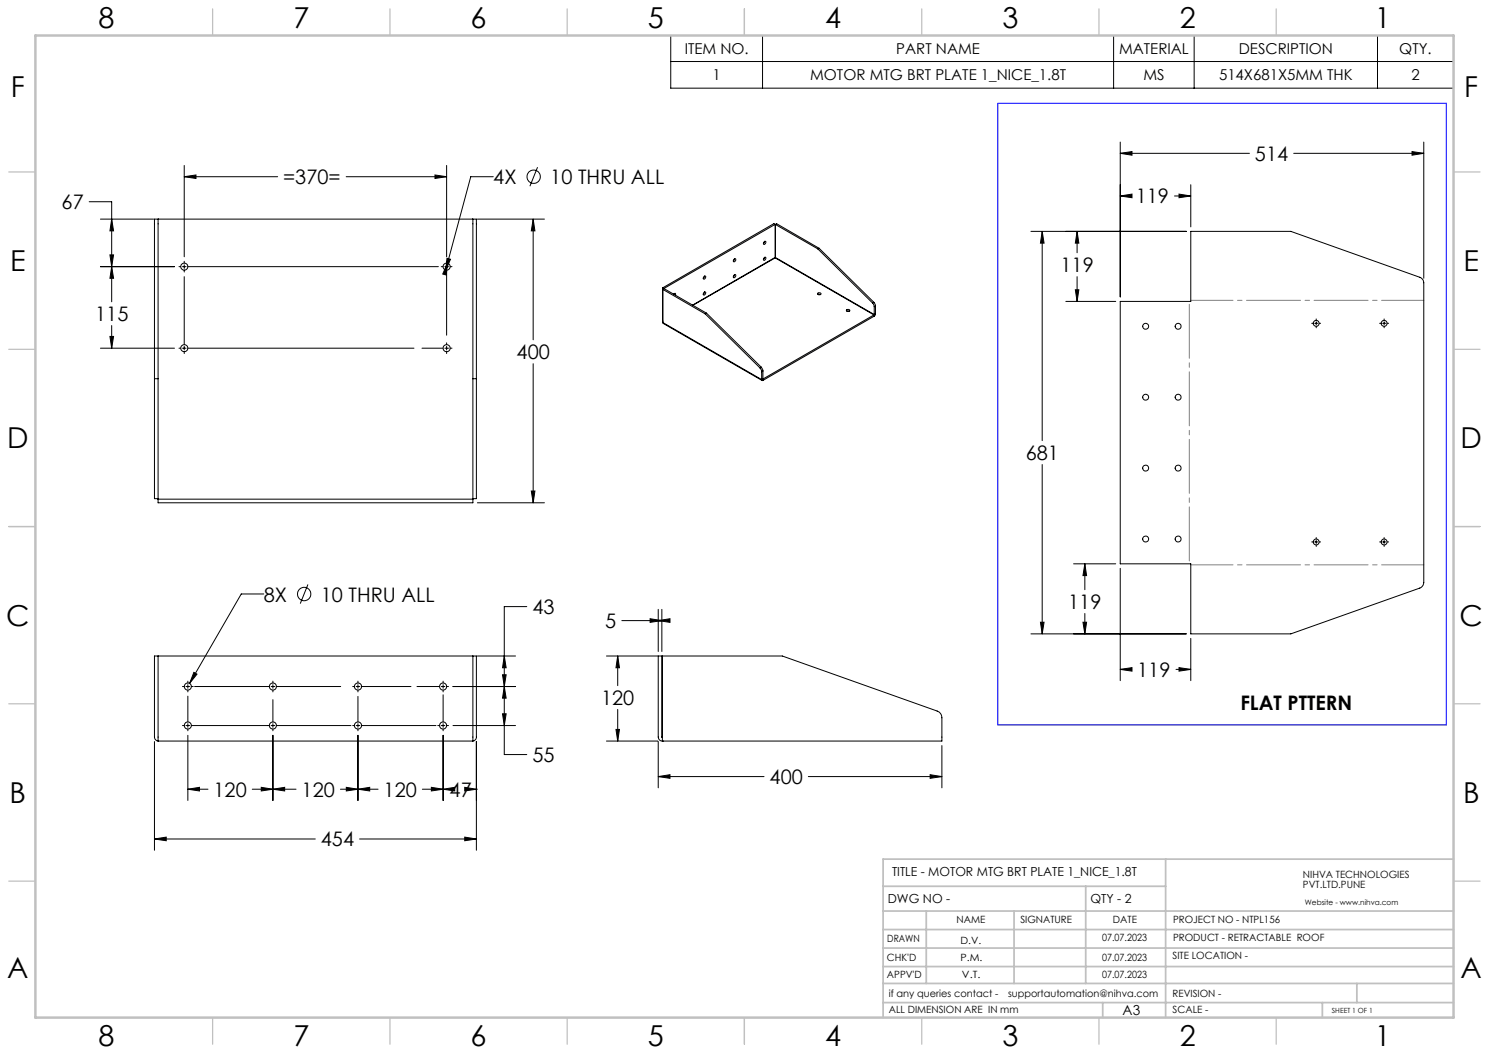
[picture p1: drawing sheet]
<svg xmlns="http://www.w3.org/2000/svg" width="420mm" height="297mm" viewBox="0 0 420 297" stroke-linecap="round" stroke-linejoin="round" font-family="sans-serif">
<g fill="none" stroke="#000" stroke-width=".28">
<path d="M189.2 10h220.8v14.9h-220.8zM189.2 17.4h220.8M215.1 10v14.9M314.1 10v14.9M336.8 10v14.9M388.5 10v14.9M25.2 56.9h6.3v28.2M52 49.8l3.3-.4v.9zM52 46.7v25.7M52 49.8h26.3M97.6 49.8h28.4M122.7 49.4l3.3 .4-3.3 .5z"/>
<path d="M126 46.7v25.7M139.1 49.8h-6.3l-6.6 24.4M151.6 47.2l-2.1 5.3M316 43.2l3.3-.4v1zM316 55.3l3.3-.6v1.1zM316 40.1v43.6M316 43.2h36.4M316 55.3h2.8M331.3 55.3h4.6M332.6 54.7l3.3 .6-3.3 .5zM335.9 52.1v11.9M364.9 43.2h36.7"/>
<path d="M398.3 42.8l3.3 .4-3.3 .6zM401.6 40.1v38.4M28.3 75.2h20.9M28.3 61.8h15M31 71.9h1l-.5 3.3zM31.5 61.8l.5 3.3h-1zM31.5 75.2l.5 3.3h-1zM44.6 61.8h-1v78.8h1M44.6 61.8v78.8M44.6 61.8h88.8M50.5 75.2h.5M51.5 75.2h1"/>
<path d="M52 73.7v.5M52 74.7v1M52 76.2v.5M52 78v19.2M53 75.2h70.6M124.5 75.2h.5M125.5 75.2h1M126 73.7v.5M126 74.7v1M126 76.2v18.3M126.1 72.8l1 .3-1.4 3.1zM126.2 74.2l-.3 3.4-1-.3z"/>
<path d="M126.2 74.2l-.5 2M127 75.2h.5M133.4 61.8h1v78.8h-1M133.4 61.8v78.8M134.7 61.8h18.9M150.4 61.8l.5 3.3h-1zM150.4 61.8v34M198.6 78a.32 .32 0 0 1 .5 0 .32 .32 0 0 1-.2 .5 .31 .31 0 0 1-.5 .2 .31 .31 0 0 1 .1-.5zM198.7 77.9l-.3 .6M207 77.6a.33 .33 0 0 1 .6-.1 .33 .33 0 0 1-.2 .6 .35 .35 0 0 1-.6 .1 .35 .35 0 0 1 .2-.6zM207 73.2a.33 .33 0 0 1 .6-.2 .33 .33 0 0 1-.2 .6 .32 .32 0 0 1-.5 .2 .32 .32 0 0 1 0-.5zM207.2 73l-.4 .6"/>
<path d="M207.2 77.5l-.4 .6M215.5 72.7h.1a.26 .26 0 0 1 .4-.1 .26 .26 0 0 1 0 .4v.1a.34 .34 0 0 1-.3 .3 .34 .34 0 0 1-.4-.2zM215.6 68.2a.29 .29 0 0 1 .4-.1 .29 .29 0 0 1 0 .5 .33 .33 0 0 1-.3 .3 .33 .33 0 0 1-.4-.2zM215.7 68.1l-.4 .6M215.7 72.6l-.4 .6M218.7 72.6v.1M218.7 72.7l-23.3 13.4M218.7 72.7l27.8 16.1M218.7 63.3l-31.4 18.1M218.7 63.3l-.4-.2-31.4 18.1M218.7 72.6l-23.4 13.5M218.7 63.3v9.3"/>
<path d="M218.7 72.6l27.9 16.1M218.7 63.3l12 6.9M218.7 63.3l.4-.2 11.9 6.9M230.7 70.2l15.4 15.3M231 70l-.3 .2M231 70l15.5 15.3M290.8 65.3h43.8M294 65.3l.5 3.3h-1zM294 65.3v59M303.8 65.3l.5 3.3h-1zM303.8 65.3v6M303.8 78v7"/>
<path d="M28.3 98.2h20.9M31 94.9h1l-.5 3.3zM31.5 91.8v6.4M50.5 98.2h.5M51.5 98.2h1M52 97.7v1M52 99.2v.5M53 98.2h63.8M119 98.2h6M125.5 98.2h1M126 96.7v.5M126 97.7v1"/>
<path d="M126 99.2v.5M127 98.2h.5M186.9 90.5l.1 .3M186.9 81.2l.4 .2M186.9 90.5l.1 .1M186.9 81.2v9.3M187 91v.2l27.9 16.1M187 91l27.8 16.1M187 81.6v9.4M187 81.6l11.9 6.9M187 81.6l.3-.2 12 6.9M187.3 81.4v.1"/>
<path d="M190.2 82.8l-.2 .2M190.2 82.8h.3v.5M190.2 82.8l-.1 .3M198.6 82.4a.29 .29 0 0 1 .4 0 .29 .29 0 0 1 0 .5 .33 .33 0 0 1-.3 .3 .33 .33 0 0 1-.3-.2zM198.7 82.4l-.3 .6M198.9 88.5l15.5 15.3M199.3 88.3l-.4 .2M199.3 88.3l15.4 15.3M230.7 82.7l.3-.1a.34 .34 0 0 1 .4 0 .34 .34 0 0 1 .1 .4l-.4 .1a.32 .32 0 0 1-.4 0 .32 .32 0 0 1 0-.4zM230.8 83.1h.7M238.9 87.3h.4a.34 .34 0 0 1 .4 .4 .34 .34 0 0 1-.6 .1 .29 .29 0 0 1-.3-.1 .29 .29 0 0 1 .1-.4zM238.9 87.8h.7"/>
<path d="M246.1 85.5l.5 1M246.5 85.3l.4 1M246.5 85.3l-.4 .2M246.5 89.2l-31.3 18.1M246.5 88.8l-31.3 18.1M246.5 88.8v.4M246.6 88.7l-.1 .1M246.6 86.5v2.2M246.9 88.5l-.4 .7M246.9 86.3l-.3 .2M246.9 88.5l-.3 .2M246.9 86.3v2.2"/>
<path d="M300.6 85h14.1M303.3 81.7h1l-.5 3.3zM316 85h19.9v-19.7h28.2l36.4 12.9a1.67 1.67 0 0 1 1.1 1.6v84.5a1.76 1.76 0 0 1-1.1 1.6l-36.4 12.9h-28.2v-19.8h-19.9zM370 91.2h.4M370.8 91.2h.9M371.3 90v.3M371.3 90.8v.8M371.3 92v.5M372.1 91.2h.4M389.1 91.2h.5M390 91.2h.8M390.4 90v.3"/>
<path d="M390.4 90.8v.8M390.4 92v.5M391.3 91.2h.4M43.6 106.8h1M133.4 106.8h1M150.4 102.6v39.2M214.4 103.8l.4 1M214.7 103.6l.5 1M214.7 103.6l-.3 .2M214.8 107.1l.1 .2h.3M214.8 104.8v2.3M215.2 106.9h.1"/>
<path d="M215.2 104.6l-.4 .2M215.2 106.9l-.4 .2M215.2 104.6v2.7M149.9 138.5h1l-.5 3.3zM294 131v47.8M44.6 140.6h.1M44.6 140.6v.2M44.6 140.8v1h88.8v-1M44.6 140.8h88.8M133.2 140.6h.2M133.4 140.6v.2M134.7 141.8h18.9"/>
<path d="M302.8 159h11.9M306 159l.5 3.3h-1zM306 159v7.3M370 152.9h.4M370.8 152.9h.9M371.3 151.6v.4M371.3 152.4v.9M371.3 153.7v.4M372.1 152.9h.4M389.1 152.9h.5M390 152.9h.8M390.4 151.6v.4"/>
<path d="M390.4 152.4v.9M390.4 153.7v.4M391.3 152.9h.4M74.4 167.5h-6.3l-14.6 25.3M86.9 164.8l-2.2 5.4M148.6 171.1h-6.4v41.7h6.4M175.4 175h11.3M183.4 174.5l3.3 .5-3.3 .5zM185.7 175l3.3-.5v1zM185.7 171.9v11.9M186.7 171.9v11.9M290.8 178.8h43.8"/>
<path d="M293.5 175.5h1l-.5 3.3zM305.5 175.5h1l-.5 3.3zM306 173v5.8M316 160.3v31.7M44.6 185v24M51.5 193.6h.5M52.5 193.6h1M53 192.1v.5M53 193.1v1M53 194.7v.5M53 196.4v7.2M54 193.6h.5"/>
<path d="M54.7 189.6l.9 .5-2.1 2.7zM54.9 193.6h21.1M76.5 193.6h1M77 192.1v.5M77 193.1v1M77 194.7v.5M77 197.3v6.3M78 193.6h18.1M99.5 193.6h.5M100.5 193.6h1M101 192.1v.5M101 193.1v1"/>
<path d="M101 194.7v.5M101 196.4v7.2M102 193.6h13.9M117.6 193.6h6.4M124.5 193.6h1M125 192.1v.5M125 193.1v1M125 194.7v.5M125 196v7.6M126 193.6h.5M127.8 193.6h17.6M133.4 185v24"/>
<path d="M134.7 185h10.7M141.7 190.3h1.1l-.6 3.3zM142.2 193.6l.6 3.3h-1.1zM142.2 185l.6 3.3h-1.1zM171.1 185h14.5M174.2 185l.5 3.3h-1zM174.2 185v8.4M186.8 185h33.9l43.6 15.6a1.97 1.97 0 0 1 1.4 1.9v6.5h-78.9zM316 188.8l3.3-.5v1zM316 188.8h3.2M331.7 188.8h4.2M332.6 188.3l3.3 .5-3.3 .5z"/>
<path d="M335.9 180.1v11.9M43.6 209.2v30.6M44.6 209a1.15 1.15 0 0 1-1-1.1v-22.9h90.8v22.9a1.16 1.16 0 0 1-1 1.1M44.6 209h88.8M51.5 204.6h.5M52.5 204.6h1M53 207.4v18.4M53 204.1v1M53 205.6v.5M54 204.6h22M76.5 204.6h1M77 207.4v18.4"/>
<path d="M77 204.1v1M77 205.6v.5M78 204.6h21M99.5 204.6h.5M100.5 204.6h1M101 207.4v18.4M101 204.1v1M101 205.6v.5M102 204.6h21M123.5 204.6h.5M124.5 204.6h1M125 207.4v18.4"/>
<path d="M125 204.1v1M125 205.6v.5M126 204.6h.5M127.8 204.6h17.6M134.4 209.2v30.6M141.7 201.3h1.1l-.6 3.3zM171.1 209h14.5M173.7 205.7h1l-.5 3.3zM174.2 200.1v8.9M185.7 219l3.3-.5v1zM185.7 209.2v13M185.7 219h29.8"/>
<path d="M186.8 208l-.1-23h-1v22.9a1.14 1.14 0 0 0 1.1 1.1M186.8 209h.1M228 219h37.7M262.4 218.5l3.3 .5-3.3 .5zM265.7 210.3v11.9M43.6 236.6l3.3-.5v1zM43.6 236.6h45.3M53 222.6l3.3-.5v1zM53 222.6h5.7M71.2 222.6h12.3M73.7 222.1l3.3 .5-3.3 .5zM77 222.6l3.3-.5v1z"/>
<path d="M96 222.6h10.6M97.7 222.1l3.3 .5-3.3 .5zM101 222.6l3.3-.5v1zM101.4 236.6h33M119.1 222.6h6.1M121.7 222.1l3.3 .5-3.3 .5zM125 222.6l3.3-.5v1zM131.1 222.1l3.3 .5-3.3 .5zM131.1 236.1l3.3 .5-3.3 .5zM134.4 222.6h.1"/>
<circle cx="150.5" cy="49.8" r="1.88"/>
<circle cx="52" cy="75.2" r="1"/>
<circle cx="126" cy="75.2" r="1"/>
<circle cx="52" cy="98.2" r="1"/>
<circle cx="126" cy="98.2" r="1"/>
<circle cx="323.2" cy="92" r=".82"/>
<circle cx="332.3" cy="92" r=".84"/>
<circle cx="371.3" cy="91.2" r=".84"/>
<circle cx="390.4" cy="91.2" r=".85"/>
<circle cx="323.2" cy="112" r=".82"/>
<circle cx="332.3" cy="112" r=".84"/>
<circle cx="323.2" cy="132" r=".83"/>
<circle cx="332.3" cy="132" r=".85"/>
<circle cx="323.2" cy="152" r=".83"/>
<circle cx="332.3" cy="152" r=".85"/>
<circle cx="371.3" cy="152.9" r=".84"/>
<circle cx="390.4" cy="152.9" r=".85"/>
<circle cx="85.8" cy="167.5" r="1.89"/>
<circle cx="53" cy="193.6" r="1"/>
<circle cx="77" cy="193.6" r=".99"/>
<circle cx="101" cy="193.6" r="1"/>
<circle cx="125" cy="193.6" r="1"/>
<circle cx="53" cy="204.6" r="1"/>
<circle cx="77" cy="204.6" r=".99"/>
<circle cx="101" cy="204.6" r="1"/>
<circle cx="125" cy="204.6" r="1"/>
</g>
<g fill="none" stroke="#c0c0c0" stroke-width=".35">
<path d="M60 2.5v7.5M110 2.5v7.5M160 2.5v7.5M210 2.5v7.5M260 2.5v7.5M310 2.5v7.5M360 2.5v7.5M2.5 48.5h7.5M410 48.5h7.5M2.5 98.5h7.5M410 98.5h7.5M2.5 148.5h7.5"/>
<path d="M410 148.5h7.5M2.5 198.5h7.5M410 198.5h7.5M2.5 248.5h7.5M410 248.5h7.5M60 287v7.5M110 287v7.5M160 287v7.5M210 287v7.5M260 287v7.5M310 287v7.5M360 287v7.5"/>
</g>
<g fill="none" stroke="#c0c0c0" stroke-width=".5">
<path d="M249.1 257h160.9M249.1 250h79.7M261.3 257v20.4M286 257v20.4M306.2 250v27.4M328.8 242.3v44.7M410 242.3h-160.9v44.7M249.1 272.6h160.9M249.1 267.4h160.9M249.1 262.2h160.9M249.1 277.4h160.9M382.7 277.4v5.4"/>
<path d="M249.1 282.8h160.9M311 282.8v4.2M373 282.8v4.2"/>
</g>
<path d="M10 10h400v277h-400z" fill="none" stroke="#c0c0c0" stroke-width=".7"/>
<path d="M281.4 29.1h126.6v175.4h-126.6z" fill="none" stroke="#00f" stroke-width=".28"/>
<path d="M335.5 159v-74" fill="none" stroke="#808080" stroke-width=".28" stroke-dasharray="15.2 1.3 1.3 1.3" stroke-dashoffset="-.8"/>
<path d="M335.9 84.7h65.7M401.6 159.3h-65.7" fill="none" stroke="#808080" stroke-width=".28" stroke-dasharray="15.2 1.3 1.3 1.3" stroke-dashoffset="3.3"/>
<path d="M185.7 219l3.3-.5v1zM262.4 218.5l3.3 .5-3.3 .5zM174.2 185l.5 3.3h-1zM173.7 205.7h1l-.5 3.3zM183.4 174.5l3.3 .5-3.3 .5zM185.7 175l3.3-.5v1zM142.2 193.6l.6 3.3h-1.1zM141.7 201.3h1.1l-.6 3.3zM101 222.6l3.3-.5v1zM121.7 222.1l3.3 .5-3.3 .5zM77 222.6l3.3-.5v1zM97.7 222.1l3.3 .5-3.3 .5zM73.7 222.1l3.3 .5-3.3 .5zM53 222.6l3.3-.5v1zM125 222.6l3.3-.5v1zM131.1 222.1l3.3 .5-3.3 .5zM54.7 189.6l-1.2 3.2 2.1-2.7zM43.6 236.6l3.3-.5v1zM131.1 236.1l3.3 .5-3.3 .5zM141.7 190.3h1.1l-.6 3.3zM142.2 185l.6 3.3h-1.1zM126.1 72.8l-.4 3.4 1.4-3.1zM126.2 74.2l-1.3 3.1 1 .3zM31.5 61.8l.5 3.3h-1zM31 71.9h1l-.5 3.3zM31.5 75.2l.5 3.3h-1zM31 94.9h1l-.5 3.3zM52 49.8l3.3-.4v.9zM122.7 49.4l3.3 .4-3.3 .5zM150.4 61.8l.5 3.3h-1zM149.9 138.5h1l-.5 3.3zM294 65.3l.5 3.3h-1zM293.5 175.5h1l-.5 3.3zM316 43.2l3.3-.4v1zM398.3 42.8l3.3 .4-3.3 .6zM316 188.8l3.3-.5v1zM332.6 188.3l3.3 .5-3.3 .5zM303.8 65.3l.5 3.3h-1zM303.3 81.7h1l-.5 3.3zM306 159l.5 3.3h-1zM305.5 175.5h1l-.5 3.3zM316 55.3l3.3-.6v1.1zM332.6 54.7l3.3 .6-3.3 .5z" fill="#000"/>
<g font-size="8.1">
<text x="27.8" y="8">8</text>
<text x="82.8" y="8">7</text>
<text x="132.8" y="8">6</text>
<text x="182.8" y="8">5</text>
<text x="232.8" y="8">4</text>
<text x="282.8" y="8">3</text>
<text x="332.8" y="8">2</text>
<text x="387.8" y="8">1</text>
<text x="3" y="27.2">F</text>
<text x="413" y="27.2">F</text>
<text x="2.8" y="76.5">E</text>
<text x="412.8" y="76.5">E</text>
<text x="2" y="126.5">D</text>
<text x="412" y="126.5">D</text>
<text x="1.7" y="176.5">C</text>
<text x="411.7" y="176.5">C</text>
<text x="2.7" y="226.5">B</text>
<text x="412.7" y="226.5">B</text>
<text x="2" y="275.7">A</text>
<text x="412" y="275.7">A</text>
<text x="27.8" y="295">8</text>
<text x="82.8" y="295">7</text>
<text x="132.8" y="295">6</text>
<text x="182.8" y="295">5</text>
<text x="232.8" y="295">4</text>
<text x="282.8" y="295">3</text>
<text x="332.8" y="295">2</text>
<text x="387.8" y="295">1</text>
</g>
<g font-size="5.6">
<text x="354" y="45.4">514</text>
<text x="79.9" y="52">=370=</text>
<text x="139.1" y="52">4X</text>
<text x="155.2" y="52">10 THRU ALL</text>
<text x="17.4" y="59">67</text>
<text x="320.4" y="57.4">119</text>
<text x="299.1" y="76.8">119</text>
<text x="26.8" y="90.6">115</text>
<text x="145.7" y="101.3">400</text>
<text x="289.3" y="129.8">681</text>
<text x="74.4" y="169.7">8X</text>
<text x="90.5" y="169.7">10 THRU ALL</text>
<text x="150.2" y="173.2">43</text>
<text x="301.3" y="171.8">119</text>
<text x="170.7" y="177.2">5</text>
<text x="320.8" y="190.9">119</text>
<text x="169.6" y="198.9">120</text>
<text x="349.9" y="200.1">FLAT PTTERN</text>
<text x="150.2" y="215">55</text>
<text x="217.1" y="221.2">400</text>
<text x="60.2" y="224.7">120</text>
<text x="85.1" y="224.7">120</text>
<text x="108.2" y="224.7">120</text>
<text x="126.8" y="224.7">47</text>
<text x="90.5" y="238.7">454</text>
</g>
<g font-size="4.2">
<text x="193.1" y="15.2">ITEM NO.</text>
<text x="252.8" y="15.2">PART NAME</text>
<text x="315.6" y="15.2">MATERIAL</text>
<text x="349.4" y="15.2">DESCRIPTION</text>
<text x="394.7" y="15.2">QTY.</text>
<text x="201" y="22.6">1</text>
<text x="228.5" y="22.6">MOTOR MTG BRT PLATE 1_NICE_1.8T</text>
<text x="322.5" y="22.6">MS</text>
<text x="343.8" y="22.6">514X681X5MM THK</text>
<text x="398.1" y="22.6">2</text>
</g>
<text font-size="3.9" x="316.7" y="286.4">A3</text>
<g font-size="3.5">
<text x="251.6" y="247.2">TITLE - MOTOR MTG BRT PLATE 1_NICE_1.8T</text>
<text x="250.4" y="254.8">DWG NO -</text>
<text x="307.6" y="254.8">QTY - 2</text>
</g>
<g font-size="2.8">
<text x="367.5" y="247.7">NIHVA TECHNOLOGIES</text>
<text x="367.5" y="250.5">PVT.LTD.PUNE</text>
<text x="269.8" y="260.4">NAME</text>
<text x="287.8" y="260.4">SIGNATURE</text>
<text x="313.9" y="260.5">DATE</text>
<text x="330.9" y="260.5">PROJECT NO - NTPL156</text>
<text x="250.3" y="265.7">DRAWN</text>
<text x="270.9" y="266.1">D.V.</text>
<text x="310.9" y="265.5">07.07.2023</text>
<text x="330.9" y="265.5">PRODUCT - RETRACTABLE ROOF</text>
<text x="250.2" y="271.1">CHK'D</text>
<text x="250.2" y="275.8">APPV'D</text>
<text x="270.9" y="271.1">P.M.</text>
<text x="271.3" y="275.8">V.T.</text>
<text x="310.9" y="271.1">07.07.2023</text>
<text x="310.9" y="275.8">07.07.2023</text>
<text x="330.7" y="270.6">SITE LOCATION -</text>
<text x="250.7" y="281.1">if any queries contact -</text>
<text x="284.3" y="281.1">supportautomation@nihva.com</text>
<text x="330.7" y="281.1">REVISION -</text>
<text x="250.7" y="285.6">ALL DIMENSION ARE IN mm</text>
<text x="330.7" y="285.6">SCALE -</text>
</g>
<text font-size="2.1" x="368.1" y="255.1">Website - www.nihva.com</text>
<text font-size="2" x="375.7" y="285.6">SHEET 1 OF 1</text>
</svg>
